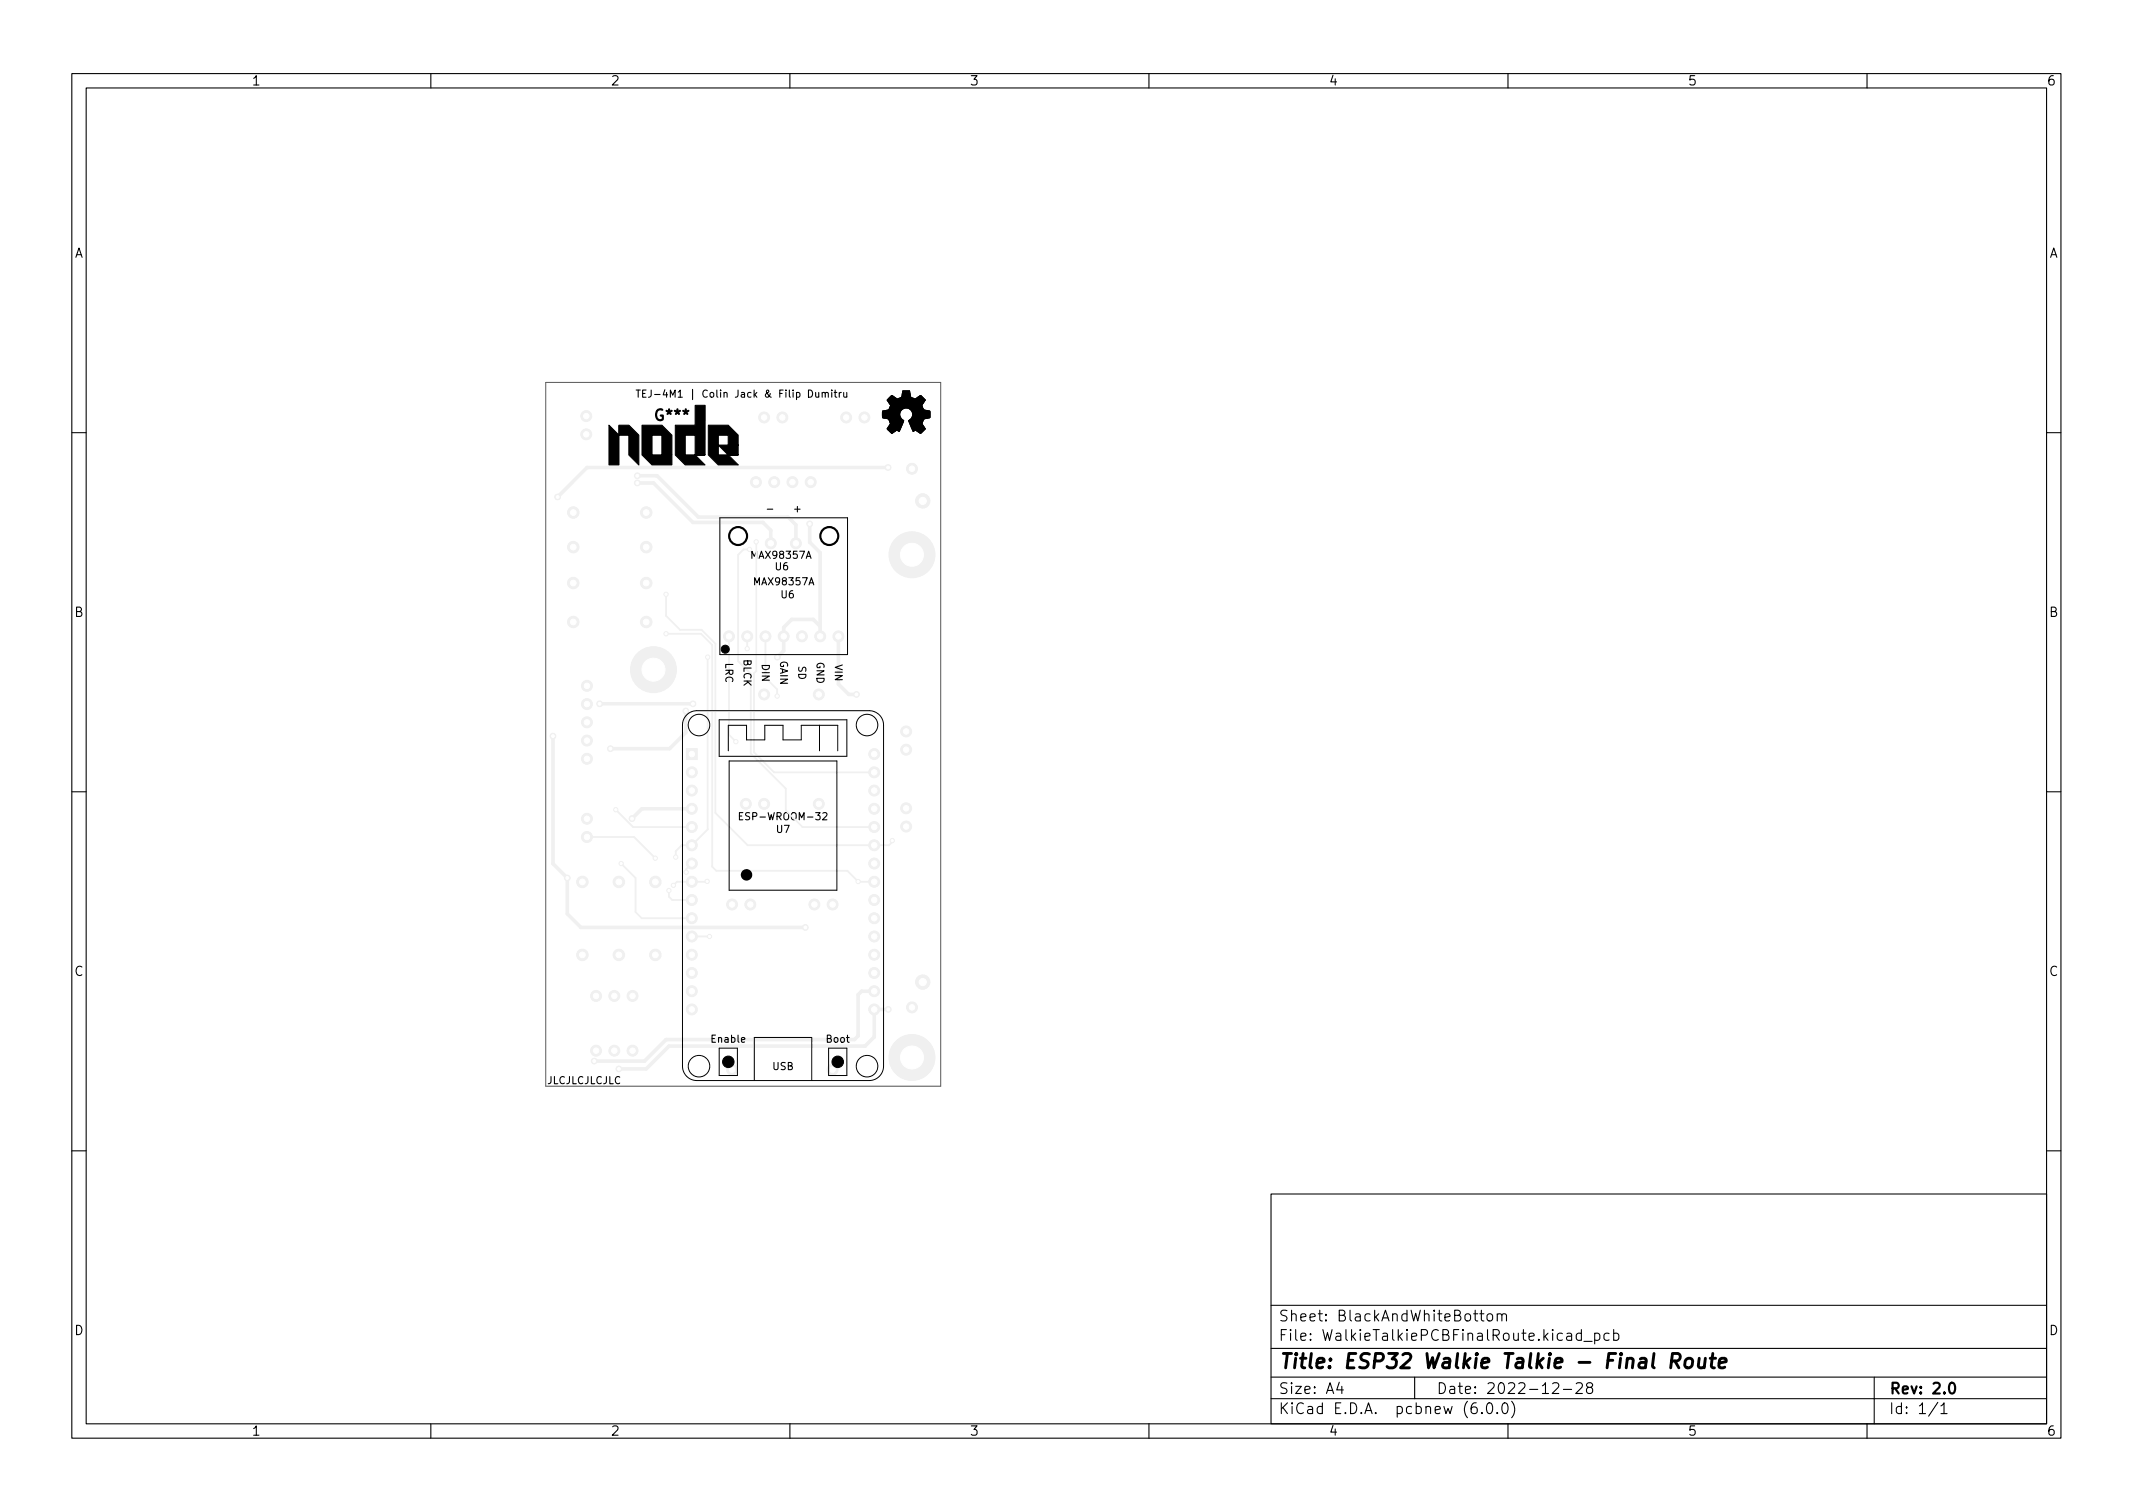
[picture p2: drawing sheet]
<svg xmlns="http://www.w3.org/2000/svg" width="297mm" height="210mm" viewBox="0 0 297 210" stroke-linecap="round" stroke-linejoin="round" font-family="sans-serif">
<g fill="none" stroke="#000" stroke-width=".15">
<path d="M10 10.2h277v190.1h-277zM12 12.2h273v186.1h-273zM60 10.2v2M110 10.2v2M160 10.2v2M210 10.2v2M260 10.2v2M88.6 54.3h.6M88.9 54.3v1M89.5 54.8h.3M90 54.3h-.5v1h.5M90.7 54.3v.7a.32 .32 0 0 1-.4 .3"/>
<path d="M115.8 54.3v.1M116.2 54.6h.3M116.3 54.3v.9l.2 .1M116.9 54.6v.7M117.2 54.6l-.3 .2M117.5 54.6v.7h.3l.1-.1M117.9 54.6v.7M10 60.2h2M285 60.2h2M10 110.2h2M103 113.6h.3M103.4 113.2h-.4v1h.4"/>
<path d="M114.6 113.2h.4l.2 .2-.7 .8h.7M285 110.2h2M10 160.2h2M177 166.3h108v32h-108zM285 160.2h2M60 198.3v2M110 198.3v2M160 198.3v2M177 194.8h108M177 191.8h108M177 187.8h108M177 181.8h108"/>
<path d="M186.5 192.5l-.4 1h1M186.9 193v1M197 191.8v3M206.1 182.9h.5M206.3 182.4v1.3l.1 .2h.2M206.4 196.7v.1h-.1l.1-.1v.1M207.1 183.1a.41 .41 0 0 1 .4-.2 .41 .41 0 0 1 .4 .3v.4a.41 .41 0 0 1-.4 .3 .41 .41 0 0 1-.4-.3zM207.2 195.4a.36 .36 0 0 1 .6 .2 .77 .77 0 0 1-.4 1.2 1 1 0 0 1-.2-1.4zM208.5 196.7l.1 .1h-.1h-.1l.1-.1v.1M208.5 183.1a.37 .37 0 0 1 .6 0v.8M208.5 182.9v1M209.1 183.1l.3-.2 .3 .1 .1 .9"/>
<path d="M209.4 195.4a.36 .36 0 0 1 .5 .2 .77 .77 0 0 1-.4 1.2 1 1 0 0 1-.1-1.4zM210 198.3v2M210.5 195.1a1.72 1.72 0 0 1 0 2.3M216.2 192.7l.2-.2 .5 .1a.41 .41 0 0 1 .1 .6l-.9 .8h1M217.7 193.5h1.2M219.5 192.7l.2-.2 .5 .1a.41 .41 0 0 1 .1 .6l-.9 .8h1M220.2 185.7l-.4-.1-.3 .3v.4l.1 .3h.2h.4M220.2 185.1v1.5M220.6 186.8h1.1M221.2 193.2l-.1-.1a.31 .31 0 0 1-.2-.3 .31 .31 0 0 1 .3-.3l.4 .1a.31 .31 0 0 1 .2 .3 .31 .31 0 0 1-.3 .3h-.3l-.3 .3 .1 .4 .2 .1h.3l.3-.3-.1-.4-.2-.1M222.1 185.7l.4-.1 .3 .3v.4l-.2 .3h-.1h-.4M222.1 185.6v1.5"/>
<path d="M224.1 185.7l-.5-.1-.2 .3v.4l.1 .3h.1h.5M224.7 185.7l.4-.1 .3 .3v.4l-.1 .3h-.2h-.4M224.7 185.1v1.5M260 198.3v2M261 191.8v6.5M269.9 195.3l-1.3 1.9M270.3 195.8l.4-.5v1.5M270.3 196.8h.8"/>
</g>
<g fill="none" stroke="#000" stroke-width=".3">
<path d="M271.6 192.6a.36 .36 0 0 1 .6 .2 .77 .77 0 0 1-.4 1.2 1 1 0 0 1-.2-1.4z"/>
<circle cx="102.8" cy="74.6" r="1.25"/>
<circle cx="115.5" cy="74.6" r="1.25"/>
</g>
<path d="M232.8 189.5h.7a.55 .55 0 0 0 .5-.5 .55 .55 0 0 0-.3-.5h-.8l-.2 2M233.3 189.5l.5 1M234.8 189.3a.52 .52 0 0 1 .5-.2 .52 .52 0 0 1 .4 .4v.6a.55 .55 0 0 1-.6 .4 .55 .55 0 0 1-.5-.4zM236.6 189.1l-.1 1.1 .1 .2a.57 .57 0 0 0 .7-.1M237.5 189.1l-.2 1.4M238.2 189.1h.7M238.5 188.5l-.2 1.7 .1 .2 .4 .1M239.4 189.8l1-.2-.1-.4-.1-.1-.6 .1-.1 .2-.1 .8v.2l.2 .1 .6-.1" fill="none" stroke="#000" stroke-width=".4"/>
<g fill="#f0f0f0" stroke="#f0f0f0" stroke-width=".14">
<path d="M95.6 104.2h1.5v1.6h-1.5z"/>
<circle cx="128.5" cy="69.7" r="1"/>
<circle cx="128.5" cy="136.7" r="1"/>
<circle cx="83" cy="146.3" r=".76"/>
<circle cx="85.5" cy="146.3" r=".76"/>
<circle cx="88.1" cy="146.3" r=".76"/>
<circle cx="83" cy="138.7" r=".76"/>
<circle cx="85.5" cy="138.7" r=".76"/>
<circle cx="88.1" cy="138.7" r=".76"/>
<circle cx="121.7" cy="140.6" r=".76"/>
<circle cx="121.7" cy="138" r=".76"/>
<circle cx="121.7" cy="135.5" r=".76"/>
<circle cx="121.7" cy="132.9" r=".76"/>
<circle cx="121.7" cy="130.4" r=".76"/>
<circle cx="121.7" cy="127.9" r=".76"/>
<circle cx="121.7" cy="125.3" r=".76"/>
<circle cx="121.7" cy="122.8" r=".76"/>
<circle cx="121.7" cy="120.2" r=".76"/>
<circle cx="121.7" cy="117.7" r=".76"/>
<circle cx="121.7" cy="115.2" r=".76"/>
<circle cx="121.7" cy="112.6" r=".76"/>
<circle cx="121.7" cy="110.1" r=".76"/>
<circle cx="121.7" cy="107.5" r=".76"/>
<circle cx="121.7" cy="105" r=".76"/>
<circle cx="96.3" cy="140.6" r=".76"/>
<circle cx="96.3" cy="138" r=".76"/>
<circle cx="96.3" cy="135.5" r=".76"/>
<circle cx="96.3" cy="132.9" r=".76"/>
<circle cx="96.3" cy="130.4" r=".76"/>
<circle cx="96.3" cy="127.9" r=".76"/>
<circle cx="96.3" cy="125.3" r=".76"/>
<circle cx="96.3" cy="122.8" r=".76"/>
<circle cx="96.3" cy="120.2" r=".76"/>
<circle cx="96.3" cy="117.7" r=".76"/>
<circle cx="96.3" cy="115.2" r=".76"/>
<circle cx="96.3" cy="112.6" r=".76"/>
<circle cx="96.3" cy="110.1" r=".76"/>
<circle cx="96.3" cy="107.5" r=".76"/>
<circle cx="101.9" cy="148.9" r=".76"/>
<circle cx="115.9" cy="148.9" r=".76"/>
<circle cx="101.9" cy="125.9" r=".76"/>
<circle cx="104.5" cy="125.9" r=".76"/>
<circle cx="113.4" cy="125.9" r=".76"/>
<circle cx="115.9" cy="125.9" r=".76"/>
<circle cx="110.8" cy="75.7" r=".76"/>
<circle cx="107.3" cy="75.7" r=".76"/>
<circle cx="116.8" cy="88.6" r=".76"/>
<circle cx="114.2" cy="88.6" r=".76"/>
<circle cx="111.7" cy="88.6" r=".76"/>
<circle cx="109.1" cy="88.6" r=".76"/>
<circle cx="106.6" cy="88.6" r=".76"/>
<circle cx="104.1" cy="88.6" r=".76"/>
<circle cx="101.5" cy="88.6" r=".76"/>
<circle cx="114" cy="96.7" r=".76"/>
<circle cx="106.4" cy="96.7" r=".76"/>
<circle cx="114" cy="111.9" r=".76"/>
<circle cx="106.4" cy="111.9" r=".76"/>
<circle cx="103.9" cy="111.9" r=".76"/>
<circle cx="127" cy="147.2" r="3.2"/>
<circle cx="91" cy="93.2" r="3.2"/>
<circle cx="127" cy="77.2" r="3.2"/>
<circle cx="86.2" cy="133" r=".8"/>
<circle cx="86.2" cy="122.8" r=".8"/>
<circle cx="90" cy="86.6" r=".8"/>
<circle cx="79.8" cy="86.6" r=".8"/>
<circle cx="126.2" cy="101.8" r=".76"/>
<circle cx="126.2" cy="104.4" r=".76"/>
<circle cx="91.3" cy="122.8" r=".8"/>
<circle cx="91.3" cy="133" r=".8"/>
<circle cx="126.2" cy="112.5" r=".76"/>
<circle cx="126.2" cy="115.1" r=".76"/>
<circle cx="90" cy="71.4" r=".8"/>
<circle cx="79.8" cy="71.4" r=".8"/>
<circle cx="127" cy="65.3" r=".76"/>
<circle cx="127" cy="140.3" r=".76"/>
<circle cx="106.4" cy="58.1" r=".76"/>
<circle cx="108.9" cy="58.1" r=".76"/>
<circle cx="105.3" cy="67.1" r=".76"/>
<circle cx="107.8" cy="67.1" r=".76"/>
<circle cx="110.4" cy="67.1" r=".76"/>
<circle cx="112.9" cy="67.1" r=".76"/>
<circle cx="117.8" cy="58.1" r=".76"/>
<circle cx="120.4" cy="58.1" r=".76"/>
<circle cx="81.6" cy="57.9" r=".76"/>
<circle cx="81.6" cy="60.5" r=".76"/>
<circle cx="90" cy="81.2" r=".8"/>
<circle cx="79.8" cy="81.2" r=".8"/>
<circle cx="81.1" cy="122.8" r=".8"/>
<circle cx="81.1" cy="133" r=".8"/>
<circle cx="90" cy="76.2" r=".8"/>
<circle cx="79.8" cy="76.2" r=".8"/>
<circle cx="81.7" cy="116.5" r=".76"/>
<circle cx="81.7" cy="114" r=".76"/>
<circle cx="81.7" cy="105.7" r=".76"/>
<circle cx="81.7" cy="103.1" r=".76"/>
<circle cx="81.7" cy="100.6" r=".76"/>
<circle cx="81.7" cy="98" r=".76"/>
<circle cx="81.7" cy="95.5" r=".76"/>
<circle cx="104.1" cy="90.3" r=".3"/>
<circle cx="108.3" cy="91.5" r=".4"/>
<circle cx="85" cy="104.2" r=".4"/>
<circle cx="95.5" cy="99" r=".4"/>
<circle cx="82.8" cy="147.7" r=".4"/>
<circle cx="112.8" cy="72.9" r=".4"/>
<circle cx="119.3" cy="96.7" r=".4"/>
<circle cx="123.7" cy="140.5" r=".4"/>
<circle cx="86.2" cy="148.8" r=".4"/>
<circle cx="123.7" cy="65.1" r=".4"/>
<circle cx="77" cy="102.5" r=".4"/>
<circle cx="77.7" cy="69.2" r=".4"/>
<circle cx="79" cy="122.2" r=".4"/>
<circle cx="112.2" cy="129.1" r=".4"/>
<circle cx="96.5" cy="98" r=".4"/>
<circle cx="83.5" cy="98" r=".4"/>
<circle cx="105.3" cy="75.4" r=".3"/>
<circle cx="104.4" cy="76.5" r=".3"/>
<circle cx="94.1" cy="119.3" r=".3"/>
<circle cx="98.6" cy="91.5" r=".3"/>
<circle cx="93.8" cy="123.3" r=".3"/>
<circle cx="98.5" cy="122.7" r=".3"/>
<circle cx="102.5" cy="103.3" r=".3"/>
<circle cx="95.6" cy="121.4" r=".3"/>
<circle cx="98.8" cy="130.4" r=".3"/>
<circle cx="108.2" cy="96.9" r=".3"/>
<circle cx="88.8" cy="67.2" r=".4"/>
<circle cx="88.8" cy="66.2" r=".4"/>
<circle cx="88" cy="114" r=".4"/>
<circle cx="85.8" cy="112.7" r=".3"/>
<circle cx="93.2" cy="124" r=".3"/>
<circle cx="91.3" cy="119.5" r=".3"/>
<circle cx="86.5" cy="120.2" r=".3"/>
<circle cx="92.8" cy="82.7" r=".3"/>
<circle cx="124.3" cy="117" r=".3"/>
<circle cx="92.8" cy="88.2" r=".3"/>
<circle cx="119.5" cy="122.7" r=".3"/>
</g>
<g fill="none" stroke="#f0f0f0" stroke-width=".25">
<path d="M104.4 76.5h-.8l-.8 .8v14.8l1.8 1.7v11.1l4.8 4.9v3l2.4 2.4h9.9M105.3 75.4v18l-.3 .3v11l2.8 2.8h13.9M92.8 82.7v3l1.9 2h3l1.9 1.9v23.6l4.5 4.5h19.7l.5-.5v-.2M92.8 88.2h4.8l1.6 1.6v30.9l.6 .5h18.2l1.5 1.6h2.2M98.6 91.5v24l-2.3 2.2h-1.4l-.8 .8v.8M98.6 91.5h.1M101.5 88.6v13.7l1 1M104.1 90.3h.1M104.1 88.6v1.7M106.6 88.6v5.8l1.6 1.6v.9M81.7 116.5h6.6l3 3M85.8 112.7l2.4 2.5h8.1"/>
<path d="M86.5 120.2l2 2v4.8l.9 .9h6.9M93.2 124v.8l.4 .5h2.7M96.3 120.2l-.7 .8v.4M96.3 130.4h2.5M98.5 122.7l-4.2 .1-.5 .5"/>
</g>
<g fill="none" stroke="#f0f0f0" stroke-width=".5">
<path d="M88.8 67.2h2.2l5.5 5.5h9.8l1 1.1v1.9M88.8 66.2h2.7l5.8 5.8h12.5l1 1.1v2.6M112.8 72.9v2.6l1.4 1.5v11.6M123.7 65.1h-41.9l-4.1 4.1M83.5 98h13M95.5 99v3l-2.2 2.2h-8.3M114.2 87.2l-.9-1h-3l-1.2 1.2v3.2l-.8 .9M116.8 88.6v6.7l1.4 1.4h1.1M77 102.5v17.7l2 2v5l1.9 1.9h31.3M96.3 112.6h-6.9l-1.4 1.4M121.7 138h-1.7l-.5 .5v5.7l-.5 .5h-26.2l-3 3h-7M123.7 140.6h-2v3.8l-1.2 1.3h-27.3l-3.2 3.1h-3.8"/>
<path d="M123.7 140.5v.1"/>
</g>
<g fill="#fff" stroke="#fff" stroke-width=".14">
<circle cx="104.1" cy="90.3" r=".15"/>
<circle cx="108.3" cy="91.5" r=".2"/>
<circle cx="85" cy="104.2" r=".2"/>
<circle cx="95.5" cy="99" r=".2"/>
<circle cx="82.8" cy="147.7" r=".2"/>
<circle cx="112.8" cy="72.9" r=".2"/>
<circle cx="119.3" cy="96.7" r=".2"/>
<circle cx="123.7" cy="140.5" r=".2"/>
<circle cx="86.2" cy="148.8" r=".2"/>
<circle cx="123.7" cy="65.1" r=".2"/>
<circle cx="77" cy="102.5" r=".2"/>
<circle cx="77.7" cy="69.2" r=".2"/>
<circle cx="79" cy="122.2" r=".2"/>
<circle cx="112.2" cy="129.1" r=".2"/>
<circle cx="96.5" cy="98" r=".2"/>
<circle cx="83.5" cy="98" r=".2"/>
<circle cx="105.3" cy="75.4" r=".15"/>
<circle cx="104.4" cy="76.5" r=".15"/>
<circle cx="94.1" cy="119.3" r=".15"/>
<circle cx="98.6" cy="91.5" r=".15"/>
<circle cx="93.8" cy="123.3" r=".15"/>
<circle cx="98.5" cy="122.7" r=".15"/>
<circle cx="102.5" cy="103.3" r=".15"/>
<circle cx="95.6" cy="121.4" r=".15"/>
<circle cx="98.8" cy="130.4" r=".15"/>
<circle cx="108.2" cy="96.9" r=".15"/>
<circle cx="88.8" cy="67.2" r=".2"/>
<circle cx="88.8" cy="66.2" r=".2"/>
<circle cx="88" cy="114" r=".2"/>
<circle cx="85.8" cy="112.7" r=".15"/>
<circle cx="93.2" cy="124" r=".15"/>
<circle cx="91.3" cy="119.5" r=".15"/>
<circle cx="86.5" cy="120.2" r=".15"/>
<circle cx="92.8" cy="82.7" r=".15"/>
<circle cx="124.3" cy="117" r=".15"/>
<circle cx="92.8" cy="88.2" r=".15"/>
<circle cx="119.5" cy="122.7" r=".15"/>
<circle cx="128.5" cy="69.7" r=".5"/>
<circle cx="128.5" cy="136.7" r=".5"/>
<circle cx="83" cy="146.3" r=".38"/>
<circle cx="85.5" cy="146.3" r=".38"/>
<circle cx="88.1" cy="146.3" r=".38"/>
<circle cx="83" cy="138.7" r=".38"/>
<circle cx="85.5" cy="138.7" r=".38"/>
<circle cx="88.1" cy="138.7" r=".38"/>
<circle cx="121.7" cy="140.6" r=".38"/>
<circle cx="121.7" cy="138" r=".38"/>
<circle cx="121.7" cy="135.5" r=".38"/>
<circle cx="121.7" cy="132.9" r=".38"/>
<circle cx="121.7" cy="130.4" r=".38"/>
<circle cx="121.7" cy="127.9" r=".38"/>
<circle cx="121.7" cy="125.3" r=".38"/>
<circle cx="121.7" cy="122.8" r=".38"/>
<circle cx="121.7" cy="120.2" r=".38"/>
<circle cx="121.7" cy="117.7" r=".38"/>
<circle cx="121.7" cy="115.2" r=".38"/>
<circle cx="121.7" cy="112.6" r=".38"/>
<circle cx="121.7" cy="110.1" r=".38"/>
<circle cx="121.7" cy="107.5" r=".38"/>
<circle cx="121.7" cy="105" r=".38"/>
<circle cx="96.3" cy="140.6" r=".38"/>
<circle cx="96.3" cy="138" r=".38"/>
<circle cx="96.3" cy="135.5" r=".38"/>
<circle cx="96.3" cy="132.9" r=".38"/>
<circle cx="96.3" cy="130.4" r=".38"/>
<circle cx="96.3" cy="127.9" r=".38"/>
<circle cx="96.3" cy="125.3" r=".38"/>
<circle cx="96.3" cy="122.8" r=".38"/>
<circle cx="96.3" cy="120.2" r=".38"/>
<circle cx="96.3" cy="117.7" r=".38"/>
<circle cx="96.3" cy="115.2" r=".38"/>
<circle cx="96.3" cy="112.6" r=".38"/>
<circle cx="96.3" cy="110.1" r=".38"/>
<circle cx="96.3" cy="107.5" r=".38"/>
<circle cx="96.3" cy="105" r=".38"/>
<circle cx="101.9" cy="148.9" r=".38"/>
<circle cx="115.9" cy="148.9" r=".38"/>
<circle cx="101.9" cy="125.9" r=".38"/>
<circle cx="104.5" cy="125.9" r=".38"/>
<circle cx="113.4" cy="125.9" r=".38"/>
<circle cx="115.9" cy="125.9" r=".38"/>
<circle cx="110.8" cy="75.7" r=".38"/>
<circle cx="107.3" cy="75.7" r=".38"/>
<circle cx="116.8" cy="88.6" r=".38"/>
<circle cx="114.2" cy="88.6" r=".38"/>
<circle cx="111.7" cy="88.6" r=".38"/>
<circle cx="109.1" cy="88.6" r=".38"/>
<circle cx="106.6" cy="88.6" r=".38"/>
<circle cx="104.1" cy="88.6" r=".38"/>
<circle cx="101.5" cy="88.6" r=".38"/>
<circle cx="114" cy="96.7" r=".38"/>
<circle cx="106.4" cy="96.7" r=".38"/>
<circle cx="114" cy="111.9" r=".38"/>
<circle cx="106.4" cy="111.9" r=".38"/>
<circle cx="103.9" cy="111.9" r=".38"/>
<circle cx="127" cy="147.2" r="1.6"/>
<circle cx="91" cy="93.2" r="1.6"/>
<circle cx="127" cy="77.2" r="1.6"/>
<circle cx="86.2" cy="133" r=".4"/>
<circle cx="86.2" cy="122.8" r=".4"/>
<circle cx="90" cy="86.6" r=".4"/>
<circle cx="79.8" cy="86.6" r=".4"/>
<circle cx="126.2" cy="101.8" r=".38"/>
<circle cx="126.2" cy="104.4" r=".38"/>
<circle cx="91.3" cy="122.8" r=".4"/>
<circle cx="91.3" cy="133" r=".4"/>
<circle cx="126.2" cy="112.5" r=".38"/>
<circle cx="126.2" cy="115.1" r=".38"/>
<circle cx="90" cy="71.4" r=".4"/>
<circle cx="79.8" cy="71.4" r=".4"/>
<circle cx="127" cy="65.3" r=".38"/>
<circle cx="127" cy="140.3" r=".38"/>
<circle cx="106.4" cy="58.1" r=".38"/>
<circle cx="108.9" cy="58.1" r=".38"/>
<circle cx="105.3" cy="67.1" r=".38"/>
<circle cx="107.8" cy="67.1" r=".38"/>
<circle cx="110.4" cy="67.1" r=".38"/>
<circle cx="112.9" cy="67.1" r=".38"/>
<circle cx="117.8" cy="58.1" r=".38"/>
<circle cx="120.4" cy="58.1" r=".38"/>
<circle cx="81.6" cy="57.9" r=".38"/>
<circle cx="81.6" cy="60.5" r=".38"/>
<circle cx="90" cy="81.2" r=".4"/>
<circle cx="79.8" cy="81.2" r=".4"/>
<circle cx="81.1" cy="122.8" r=".4"/>
<circle cx="81.1" cy="133" r=".4"/>
<circle cx="90" cy="76.2" r=".4"/>
<circle cx="79.8" cy="76.2" r=".4"/>
<circle cx="81.7" cy="116.5" r=".38"/>
<circle cx="81.7" cy="114" r=".38"/>
<circle cx="81.7" cy="105.7" r=".38"/>
<circle cx="81.7" cy="103.1" r=".38"/>
<circle cx="81.7" cy="100.6" r=".38"/>
<circle cx="81.7" cy="98" r=".38"/>
<circle cx="81.7" cy="95.5" r=".38"/>
</g>
<g fill="none" stroke="#000" stroke-width=".14">
<path d="M122.9 58.1v.1M122.9 57.3v.8M122.9 57.3h.1M122.9 58.2l.8 .1M123.6 59.7h.1M123.6 55.7h.1M123.6 59.7l.6 .6M123.6 55.7l.4 .7M123.7 58.3h.1M123.8 58.3l.2 .7M123.8 57.1l-.9 .2M123.8 57.1h.1"/>
<path d="M124 59l-.4 .7M124 59h.1M124 56.5l-.2 .6M124 56.4v.1M124.2 55.1l-.6 .6M124.2 55.1l.7 .5 .7-.3 .1-.9h1l.1 .9 .6 .3 .8-.5M124.2 55.1h.1M125.7 58.5a.91 .91 0 0 1-.2-1.4 .91 .91 0 0 1 1.4 0 .91 .91 0 0 1-.2 1.4M125.7 58.5h.1M125.7 58.5l.1 .1M125.8 58.6l-.6 1.4M125.8 58.6h.1"/>
<path d="M126.6 58.6h.1M126.6 58.6l.6 1.4M126.7 58.5l-.1 .1M126.7 58.5h.1M128.2 55.1h.1M128.2 55.1l.4 .4a.29 .29 0 0 1 .2 .2 .29 .29 0 0 1-.2 .3l-.2 .4M128.4 56.5l.2 .6M128.4 56.4v.1M128.4 59h.1M128.4 59l.4 .7M128.6 57.1h.1M128.6 57.1l.9 .2"/>
<path d="M128.6 58.3l-.2 .7M128.6 58.3h.1M128.8 59.7h.1M128.8 59.7l-.6 .6M129.5 58.2l-.9 .1M129.5 57.3h.1M129.5 58.1v.1M129.5 57.3v.8M100.2 72.1h17.8v19h-17.8zM124.2 60.3h.1M125.2 60a.6 .6 0 0 0-.8 .2l-.2 .1M125.2 60h.1"/>
<path d="M127.2 60l.3-.1 .7 .4M127.2 60h.1M128.2 60.3h.1M95.6 99.5a2 2 0 0 1 1.4-.5h24a2 2 0 0 1 2 2v47.5a2 2 0 0 1-2 2h-24a2 2 0 0 1-2-2v-47.5a2 2 0 0 1 .6-1.5zM100.2 100.2h17.7v5.1h-17.7zM101.4 104.5v-3.5h2.6v2h2.5v-2h2.5v2h2.6v-2h5.1v3.5M101.5 106h15v18h-15zM114.1 101v3.5M100.2 145.9h2.5v3.9h-2.5zM105 150.5v-6h8v6M115.4 145.9h2.5v3.9h-2.5z"/>
<circle cx="97.3" cy="101" r="1.5"/>
<circle cx="120.7" cy="101" r="1.5"/>
<circle cx="97.3" cy="148.5" r="1.5"/>
<circle cx="120.7" cy="148.5" r="1.5"/>
</g>
<g fill="#000" stroke="#000" stroke-width=".14">
<path d="M124 55.3v-.1a.2 .2 0 0 1 .2-.1 .2 .2 0 0 1 .2 .1l.5 .4 .7-.3 .1-.9h1l.1 .9 .6 .3 .6-.4a.19 .19 0 0 1 .2-.1 .19 .19 0 0 1 .2 .1l.2 .3a.29 .29 0 0 1 .2 .2 .29 .29 0 0 1-.2 .3l-.1 .2a.68 .68 0 0 0 .1 .9l.6 .1a.29 .29 0 0 1 .3 .1 .29 .29 0 0 1 0 .3v.1a.29 .29 0 0 1-.2 .5h-.1a.61 .61 0 0 0-.8 .7v.1l.2 .4a.28 .28 0 0 1 .1 .4l-.3 .4a.22 .22 0 0 1-.3 .2 .22 .22 0 0 1-.2-.2l-.1-.1a.51 .51 0 0 0-.6-.1l-.6-1.4a1.08 1.08 0 0 0 .1-1.6 .93 .93 0 0 0-1.3 .3 .93 .93 0 0 0 .4 1.3l-.6 1.4a.57 .57 0 0 0-.8 .2 .27 .27 0 0 1-.3 .1 .27 .27 0 0 1-.2-.2v-.1a.32 .32 0 0 1-.3-.4l.1-.1a.75 .75 0 0 0 .2-.9 .75 .75 0 0 0-.9-.4 .24 .24 0 0 1-.1-.4v-.1a.29 .29 0 0 1 .2-.5l.4-.1a.69 .69 0 0 0 .5-.7l-.3-.5a.19 .19 0 0 1-.1-.2 .19 .19 0 0 1 .1-.2zM84.8 59.2l1.4 1.4v-1.4h1.4l1.4 1.4v4.2l-1.4-1.4v-2.8h-1.4v4.1h-1.4zM89.4 59.2h2.8l1.4 1.4v2.7h-1.4v-2.7h-1.4v2.7h2.8v1.4h-2.8l-1.4-1.3zM94 59.2h2.8v-2.8h1.4v6.9h-1.4v-2.7h-1.4v2.7h2.8l-1.4 .1 1.4 1.3h-2.8l-1.4-1.3zM98.6 59.2h2.8l1.4 1.4v1.4h-1.4v-1.4h-1.4v1.4h2.8v1.3h-1.4l-1.4-1.3v1.3h2.8l-1.4 .1 1.4 1.3h-2.8l-1.4-1.3z"/>
<circle cx="126.7" cy="54.9" r=".01"/>
<circle cx="101" cy="90.4" r=".56"/>
<circle cx="101.4" cy="147.9" r=".8"/>
<circle cx="116.7" cy="147.9" r=".8"/>
</g>
<circle cx="104" cy="121.8" r=".4" fill="none" stroke="#000" stroke-width=".8"/>
<path d="M76 53.2h55v98h-55z" fill="none" stroke="#575757" stroke-width=".14"/>
<text font-size="2.8" x="178" y="190.6">Title: ESP32 Walkie Talkie - Final Route</text>
<g font-size="2.1">
<text x="91.5" y="58.6">G***</text>
<text x="178" y="184">Sheet: BlackAndWhiteBottom</text>
<text x="178" y="186.7">File: WalkieTalkiePCBFinalRoute.kicad_pcb</text>
<text x="178" y="196.9">KiCad E.D.A. pcbnew (6.0.0)</text>
<text x="178" y="194.1">Size: A4</text>
<text x="200" y="194.1">Date: 2022-12-28</text>
<text x="263" y="194.1">Rev: 2.0</text>
<text x="263" y="196.9">Id: 1/1</text>
</g>
<g font-size="1.8">
<text x="35" y="11.9">1</text>
<text x="85" y="11.9">2</text>
<text x="135" y="11.9">3</text>
<text x="185" y="11.9">4</text>
<text x="235" y="11.9">5</text>
<text x="285" y="11.9">6</text>
<text x="10.3" y="35.9">A</text>
<text x="285.3" y="35.9">A</text>
<text x="10.3" y="85.9">B</text>
<text x="285.3" y="85.9">B</text>
<text x="10.3" y="135.9">C</text>
<text x="285.3" y="135.9">C</text>
<text x="10.3" y="185.9">D</text>
<text x="285.3" y="185.9">D</text>
<text x="35" y="199.9">1</text>
<text x="85" y="199.9">2</text>
<text x="135" y="199.9">3</text>
<text x="185" y="199.9">4</text>
<text x="235" y="199.9">5</text>
<text x="285" y="199.9">6</text>
</g>
<g font-size="1.4">
<text x="91.2" y="55.4">TEJ-4M1 | Colin Jack &amp; Filip Dumitru</text>
<text x="107" y="71.3">-</text>
<text x="110.6" y="71.3">+</text>
<text x="104.8" y="77.8">MAX98357A</text>
<text x="105.2" y="81.5">MAX98357A</text>
<text x="108" y="79.4">U6</text>
<text x="108.8" y="83.3">U6</text>
<text x="101" y="92.3" transform="rotate(90 101 92.3)">LRC</text>
<text x="103.6" y="91.8" transform="rotate(90 103.6 91.8)">BLCK</text>
<text x="106.1" y="92.5" transform="rotate(90 106.1 92.5)">DIN</text>
<text x="108.6" y="91.9" transform="rotate(90 108.6 91.9)">GAIN</text>
<text x="111.2" y="92.7" transform="rotate(90 111.2 92.7)">SD</text>
<text x="113.7" y="92.1" transform="rotate(90 113.7 92.1)">GND</text>
<text x="116.3" y="92.5" transform="rotate(90 116.3 92.5)">VIN</text>
<text x="103.6" y="114.2">ESP-WROOM-32</text>
<text x="108.2" y="116">U7</text>
<text x="99.1" y="145.2">Enable</text>
<text x="107.6" y="149">USB</text>
<text x="115.1" y="145.2">Boot</text>
<text x="76.1" y="150.9">JLCJLCJLCJLC</text>
</g>
</svg>
